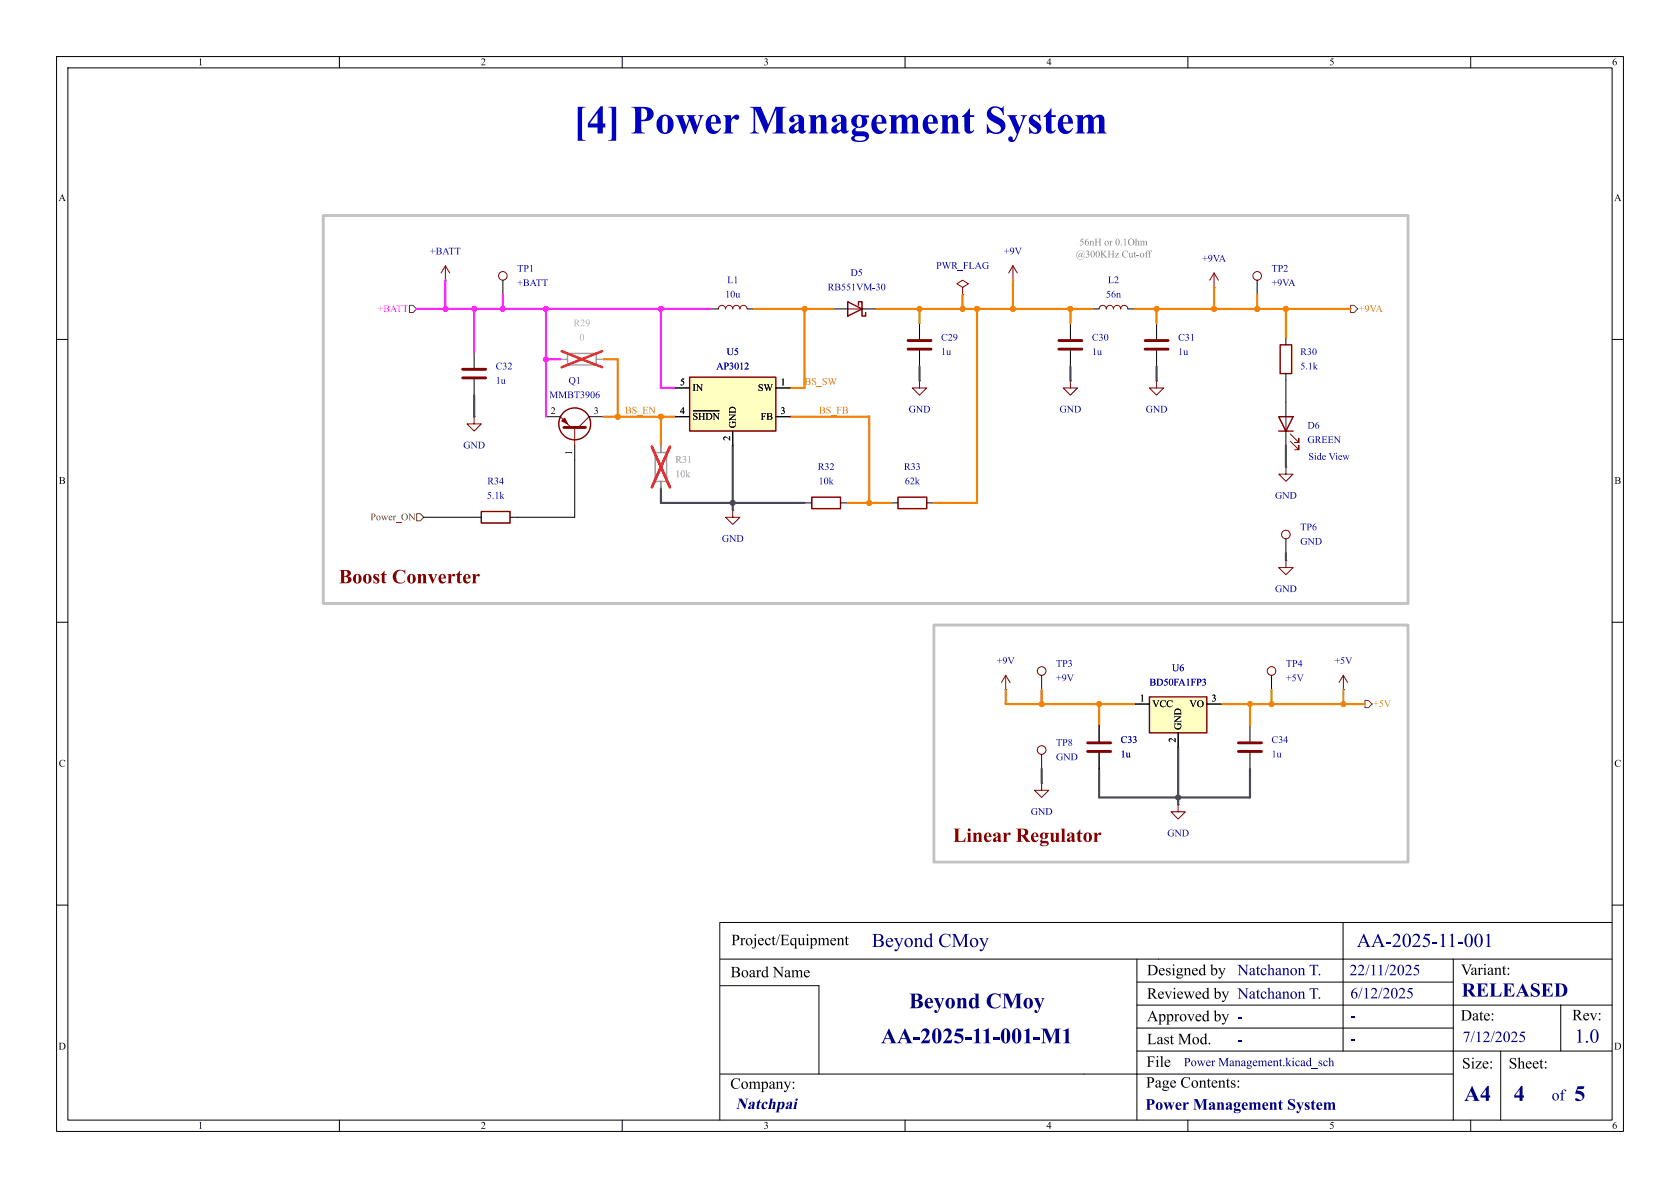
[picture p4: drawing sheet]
<svg xmlns="http://www.w3.org/2000/svg" width="297mm" height="210mm" viewBox="0 0 297 210" stroke-linecap="round" stroke-linejoin="round" font-family="sans-serif">
<g fill="none" stroke="#000" stroke-width=".18">
<path d="M10 10h277v190h-277zM12 12h273v186h-273zM60 10v2M110 10v2M160 10v2M210 10v2M260 10v2M10 60h2M285 60h2M10 110h2M285 110h2M10 160h2"/>
<path d="M127.3 174.2h17.5M127.3 169.5h17.2M127.3 163.1h157.6M144.6 169.5h112.1M201 177.7h84M201 173.6h55.9M201 169.5v28.5M237.4 169.5v16.3M275.9 177.7v8.1M285 160h2M60 198v2M110 198v2"/>
<path d="M127.3 189.9h129.6M160 198v2M201 181.7h55.9M210 198v2M260 198v2M265.3 185.8v12.2"/>
</g>
<g fill="#00007f">
<path d="M218.9 183.9h.7v.2h-.7z"/>
<path d="M238.8 183.8h.7v.2h-.7z"/>
</g>
<path d="M201 185.8h55.7" fill="none" stroke="#000" stroke-width=".18"/>
<path d="M238.8 179.7h.7v.2h-.7z" fill="#00007f"/>
<g fill="none" stroke="#000" stroke-width=".18">
<path d="M162.6 57.2v2.7M189.2 57.2v2.7M83.8 73.7h.1M83.8 62.2v2.8M83.8 67.1v2.8M96.5 73.7h2.6M101.6 78.7v2.6M104.1 73.7h2.6M162.6 67.3h.1M162.6 62v2.8M189.2 62v2.8M83.8 91.4h1.3"/>
<path d="M90.2 91.4h1.2M129.5 90.2h.1M142.2 88.9h1.3M148.6 88.9h1.3M227.3 99.1h.1M224.8 119.4v2.5M177.8 121.9h.1M127.3 163.1v34.9M144.8 174.2v15.7M237.4 163.1v6.4M256.8 169.5h28.2M256.9 169.5v28.5"/>
<path d="M256.8 185.8h28.2"/>
</g>
<g fill="none" stroke="#840000" stroke-width=".18">
<path d="M83.8 73.7v1.2h1.3l-1.3 1.3-1.3-1.3h1.3M99.1 73.7l1.9 1.9M101.6 75.6v3.1M104.1 73.7l-1.9 1.9M162.6 67.3v1.3h1.2l-1.2 1.3-1.3-1.3h1.3M129.5 90.2v1.2h1.3l-1.3 1.3-1.2-1.3h1.2M227.3 99.1v1.2h1.3l-1.3 1.3-1.2-1.3h1.2M177.8 119.4l-.8 1.3M177.8 119.4l.8 1.3M177.8 119.4v2.5"/>
<circle cx="224.8" cy="118.6" r=".76"/>
</g>
<path d="M81.8 65.3h4.1M81.8 66.8h4.1M99.7 75.6h3.8M160.5 60.2h4.1M160.5 61.7h4.1M187.2 60.2h4.1M187.2 61.7h4.1" fill="none" stroke="#840000" stroke-width=".51"/>
<g fill="none" stroke="#840000" stroke-width=".25">
<path d="M85.1 90.4h5.1v2.1h-5.1zM143.5 87.9h5.1v2h-5.1z"/>
<circle cx="101.6" cy="74.9" r="2.82"/>
</g>
<path d="M99.3 74.4l.5-.5 .5 1z" fill="#840000" stroke="#840000" stroke-width=".18"/>
<path d="M100.3 62.5h5.1v2h-5.1z" fill="none" stroke="#a1a1a1" stroke-width=".25"/>
<path d="M99.1 63.5h1.2M105.4 63.5h1.3" fill="none" stroke="#808080" stroke-width=".18"/>
<path d="M99.3 62.1l7.2 2.8M106.5 62.1l-7.2 2.8" fill="none" stroke="#e12e31" stroke-width=".46"/>
<path d="M121.9 66.7h15.3v9.5h-15.3z" fill="#ffffc2"/>
<path d="M121.9 66.7h15.3v9.5h-15.3z" fill="none" stroke="#840000" stroke-width=".25"/>
<g fill="none" stroke="#000" stroke-width=".18">
<path d="M170.2 52.1h.1M179.1 49.5h.1M119.4 68.6h2.5M119.4 73.7h2.5M122.6 72.6h4.5M129.5 76.2v2.5M137.2 68.6h2.5M137.2 73.7h2.5M189.2 67.3h.1M184.1 119.4v2.5M184.1 138.4h.1M184.1 133.4v2.5"/>
<path d="M194.3 128.3v2.8M194.3 133.1v2.8M208.3 142.2h.1"/>
</g>
<g fill="none" stroke="#840000" stroke-width=".18">
<path d="M170.2 50.8l1-.6-1-.7-1 .7 1 .6v1.3M179.1 47l-.8 1.3M179.1 47l.7 1.3M179.1 47v2.5M189.2 67.3v1.3h1.3l-1.3 1.3-1.2-1.3h1.2M184.1 138.4v1.3h1.3l-1.3 1.3-1.2-1.3h1.2M208.3 142.2v1.3h1.2l-1.2 1.3-1.3-1.3h1.3"/>
<circle cx="184.1" cy="118.6" r=".76"/>
<circle cx="184.1" cy="132.6" r=".76"/>
</g>
<path d="M192.3 131.3h4M192.3 132.8h4" fill="none" stroke="#840000" stroke-width=".51"/>
<path d="M115.8 80h2.1v5.1h-2.1z" fill="none" stroke="#a1a1a1" stroke-width=".25"/>
<path d="M116.8 78.7v1.3M116.8 85.1v1.3" fill="none" stroke="#808080" stroke-width=".18"/>
<path d="M115.2 79l3.2 7.1M118.4 79l-3.2 7.1" fill="none" stroke="#e12e31" stroke-width=".46"/>
<path d="M203.2 123.2h10.2v6.3h-10.2z" fill="#ffffc2"/>
<path d="M149.9 53.3l2.5 1.3-2.5 1.3zM151.8 54v-.7h.6v2.6h.6v-.7M226.1 73.7h2.5l-1.3 2.5zM226.1 76.2h2.5M226.3 61h2v5h-2zM158.7 87.9h5.1v2h-5.1zM203.2 123.2h10.2v6.3h-10.2z" fill="none" stroke="#840000" stroke-width=".25"/>
<g fill="none" stroke="#000" stroke-width=".18">
<path d="M78.7 49.5h.1M88.9 49.5v2.6M125.7 54.6h1.3M132.1 54.6h1.2M147.3 54.6h2.6M152.4 54.6h2.5M193 54.6h1.3M199.4 54.6h1.3M204.5 57.2v2.7M214.6 50.8h.1M222.2 49.5v2.6M227.3 59.7v1.3"/>
<path d="M119.4 68.6h2.5M119.4 73.7h2.5M122.6 72.6h4.5M129.5 76.2v2.5M137.2 68.6h2.5M137.2 73.7h2.5M204.5 67.3h.1M204.5 62v2.8M227.3 66v7.7M227.3 76.2v2.5M74.9 91.4h8.9M101.6 81.3v10.1h-10.2"/>
<path d="M157.5 88.9h1.2M163.8 88.9h1.3M227.3 82.6h.1M227.3 95.3v2.5M194.3 128.3v2.8M194.3 133.1v2.8M200.7 124.5h2.5M208.3 129.5v2.6M213.4 124.5h2.5M221 128.3v2.8M221 133.1v2.8M237.5 121.9h.1"/>
</g>
<path d="M202.4 60.2h4.1M202.4 61.7h4.1M218.9 131.3h4.1M218.9 132.8h4.1" fill="none" stroke="#840000" stroke-width=".51"/>
<g fill="none" stroke="#840000" stroke-width=".18">
<path d="M78.7 47l-.7 1.3M78.7 47l.8 1.3M78.7 47v2.5M127 54.6a.64 .64 0 0 1 .6-.6 .64 .64 0 0 1 .7 .6 .64 .64 0 0 1 .6-.6 .64 .64 0 0 1 .6 .6 .64 .64 0 0 1 .7-.6 .64 .64 0 0 1 .6 .6 .64 .64 0 0 1 .6-.6 .64 .64 0 0 1 .7 .6M149.9 54.6h2.5M194.3 54.6a.64 .64 0 0 1 .6-.6 .64 .64 0 0 1 .7 .6 .64 .64 0 0 1 .6-.6 .64 .64 0 0 1 .6 .6 .64 .64 0 0 1 .7-.6 .64 .64 0 0 1 .6 .6 .64 .64 0 0 1 .7-.6 .64 .64 0 0 1 .6 .6M214.6 48.3l-.7 1.2M214.6 48.3l.8 1.2M214.6 48.3v2.5M204.5 67.3v1.3h1.2l-1.2 1.3-1.3-1.3h1.3M227.3 73.7v2.5M228.1 78l1.5 1.5v-.8v.8h-.7"/>
<path d="M228.1 76.7l1.5 1.5v-.7v.7h-.7M227.3 82.6v1.2h1.3l-1.3 1.3-1.2-1.3h1.2M237.5 119.4l-.8 1.3M237.5 119.4l.8 1.3M237.5 119.4v2.5"/>
<circle cx="88.9" cy="48.8" r=".76"/>
<circle cx="222.2" cy="48.8" r=".76"/>
<circle cx="227.3" cy="94.5" r=".76"/>
</g>
<path d="M72.4 54h.6l.7 .6-.7 .6h-.6zM238.8 54h.6l.6 .6-.6 .6h-.6zM73.7 90.8h.6l.6 .6-.6 .7h-.6zM241.3 123.8h.6l.7 .7-.7 .6h-.6z" fill="none" stroke="#725600" stroke-width=".18"/>
<path d="M73.7 54.6h52M78.7 49.5v5.1M83.8 54.6v7.6M88.9 52.1v2.5M96.5 54.6v19.1M116.8 54.6v14h2.6M96.5 63.5h2.6" fill="none" stroke="#ff25f8" stroke-width=".38"/>
<path d="M83.8 69.9v3.8M129.5 78.7v11.5M162.6 64.8v2.5M189.2 64.8v2.5M204.5 64.8v2.5M227.3 78.7v3.9M116.8 86.4v2.5h25.4M227.3 97.8v1.3M184.1 135.9v2.5M194.3 135.9v5.1h26.7v-5.1M208.3 132.1v10.1" fill="none" stroke="#484848" stroke-width=".38"/>
<g fill="none" stroke="#f58100" stroke-width=".38">
<path d="M133.3 54.6h14M142.2 54.6v14h-2.5M154.9 54.6h38.1M162.6 54.6v2.6M170.2 52.1v2.5M172.7 54.6v34.3h-7.6M179.1 49.5v5.1M189.2 54.6v2.6M200.7 54.6h38.1M204.5 54.6v2.6M214.6 50.8v3.8M222.2 52.1v2.5"/>
<path d="M227.3 54.6v5.1M106.7 73.7h12.7M106.7 63.5h2.5v10.2M116.8 73.7v5M139.7 73.7h14v15.2M149.9 88.9h7.6M177.8 121.9v2.6h22.9M184.1 121.9v2.6M194.3 124.5v3.8"/>
</g>
<path d="M215.9 124.5h25.4M221 124.5v3.8M224.8 121.9v2.6M237.5 121.9v2.6" fill="none" stroke="#d2b100" stroke-width=".38"/>
<path d="M57.1 38.1h191.8v68.6h-191.8zM165.1 110.5h83.8v41.9h-83.8z" fill="none" stroke="#c2c2c2" stroke-width=".51"/>
<path d="M116.8 78.7v1.3M116.8 85.1v1.3" fill="none" stroke="#808080" stroke-width=".18"/>
<path d="M115.2 79l3.2 7.1M118.4 79l-3.2 7.1" fill="none" stroke="#e12e31" stroke-width=".46"/>
<g fill="#f58100" stroke="#f58100" stroke-width=".18">
<circle cx="153.7" cy="88.9" r=".46"/>
<circle cx="179.1" cy="54.6" r=".46"/>
<circle cx="172.7" cy="54.6" r=".46"/>
<circle cx="170.2" cy="54.6" r=".46"/>
<circle cx="222.2" cy="54.6" r=".46"/>
<circle cx="214.6" cy="54.6" r=".46"/>
<circle cx="227.3" cy="54.6" r=".46"/>
<circle cx="162.6" cy="54.6" r=".46"/>
<circle cx="142.2" cy="54.6" r=".46"/>
<circle cx="189.2" cy="54.6" r=".46"/>
<circle cx="204.5" cy="54.6" r=".46"/>
<circle cx="184.1" cy="124.5" r=".46"/>
<circle cx="194.3" cy="124.5" r=".46"/>
<circle cx="116.8" cy="73.7" r=".46"/>
<circle cx="109.2" cy="73.7" r=".46"/>
</g>
<g fill="#ff25f8" stroke="#ff25f8" stroke-width=".18">
<circle cx="83.8" cy="54.6" r=".46"/>
<circle cx="88.9" cy="54.6" r=".46"/>
<circle cx="78.7" cy="54.6" r=".46"/>
<circle cx="96.5" cy="54.6" r=".46"/>
<circle cx="96.5" cy="63.5" r=".46"/>
<circle cx="116.8" cy="54.6" r=".46"/>
</g>
<g fill="#484848" stroke="#484848" stroke-width=".18">
<circle cx="129.5" cy="88.9" r=".46"/>
<circle cx="208.3" cy="141" r=".46"/>
</g>
<g fill="#d2b100" stroke="#d2b100" stroke-width=".18">
<circle cx="224.8" cy="124.5" r=".46"/>
<circle cx="237.5" cy="124.5" r=".46"/>
<circle cx="221" cy="124.5" r=".46"/>
</g>
<text font-size="7.1" fill="#0000c2" x="101.4" y="25.4">[4] PowerManagementSystem</text>
<g font-size="3.9" fill="#00007f">
<text x="160.7" y="179.2">BeyondCMoy</text>
<text x="155.7" y="185.4">AA-2025-11-001-M1</text>
<text x="258.8" y="195.6">A4</text>
<text x="267.6" y="195.6">4</text>
<text x="278.3" y="195.6">5</text>
</g>
<g font-size="3.5" fill="#840000">
<text x="59.9" y="104">BoostConverter</text>
<text x="168.5" y="149.8">LinearRegulator</text>
</g>
<g font-size="3.5" fill="#00007f">
<text x="154.1" y="168.3">BeyondCMoy</text>
<text x="239.9" y="168.3">AA-2025-11-001</text>
<text x="258.4" y="177.1">RELEASED</text>
<text x="278.4" y="185.2">1.0</text>
</g>
<g font-size="2.8">
<text x="129.3" y="167.8">Project/Equipment</text>
<text x="129.2" y="173.5">BoardName</text>
<text x="202.8" y="173.1">Designedby</text>
<text x="258.3" y="173.1">Variant:</text>
<text x="202.8" y="177.3">Reviewedby NatchanonT.</text>
<text x="202.8" y="185.3">LastMod.</text>
<text x="258.2" y="181.1">Date:</text>
<text x="277.9" y="181.1">Rev:</text>
<text x="202.7" y="189.3">File</text>
<text x="258.5" y="189.6">Size:</text>
<text x="266.7" y="189.6">Sheet:</text>
<text x="129.1" y="193.2">Company:</text>
<text x="202.6" y="193">PageContents:</text>
</g>
<g font-size="2.8" fill="#00007f">
<text x="218.8" y="173.1">NatchanonT.</text>
<text x="238.6" y="173.1">22/11/2025</text>
<text x="238.7" y="177.2">6/12/2025</text>
<text x="202.8" y="181.2">Approvedby -</text>
<text x="258.6" y="184.9">7/12/2025</text>
<text x="130.1" y="196.8">Natchpai</text>
<text x="202.5" y="196.9">PowerManagementSystem</text>
<text x="274.3" y="195.2">of</text>
</g>
<text font-size="2.2" fill="#00007f" x="209.3" y="189">PowerManagement.kicad_sch</text>
<g font-size="1.8">
<text x="35" y="12">1</text>
<text x="85" y="12">2</text>
<text x="135" y="12">3</text>
<text x="185" y="12">4</text>
<text x="235" y="12">5</text>
<text x="285" y="12">6</text>
<text x="10.3" y="36">A</text>
<text x="285.3" y="36">A</text>
<text x="120.2" y="68.3">5</text>
<text x="122.4" y="69.6">IN</text>
<text x="134" y="69.6">SW</text>
<text x="138" y="68.3">1</text>
<text x="97.3" y="73.4">2</text>
<text x="105" y="73.4">3</text>
<text x="120.2" y="73.4">4</text>
<text x="122.4" y="74.6">~{SHDN}</text>
<text x="129.3" y="77.9" transform="rotate(-90 129.3 77.9)">2</text>
<text x="130.5" y="75.7" transform="rotate(-90 130.5 75.7)">GND</text>
<text x="134.5" y="74.6">FB</text>
<text x="138" y="73.4">3</text>
<text x="101.3" y="80.5" transform="rotate(-90 101.3 80.5)">1</text>
<text x="10.4" y="86">B</text>
<text x="285.4" y="86">B</text>
<text x="201.5" y="124.2">1</text>
<text x="203.7" y="125.4">VCC</text>
<text x="210.3" y="125.4">VO</text>
<text x="214.2" y="124.2">3</text>
<text x="208" y="131.3" transform="rotate(-90 208 131.3)">2</text>
<text x="209.3" y="129" transform="rotate(-90 209.3 129)">GND</text>
<text x="10.4" y="136">C</text>
<text x="285.4" y="136">C</text>
<text x="10.3" y="186">D</text>
<text x="285.3" y="186">D</text>
<text x="35" y="200">1</text>
<text x="85" y="200">2</text>
<text x="135" y="200">3</text>
<text x="185" y="200">4</text>
<text x="235" y="200">5</text>
<text x="285" y="200">6</text>
</g>
<g font-size="1.8" fill="#0000c2">
<text x="76" y="45.4">+BATT</text>
<text x="165.5" y="48">PWR_FLAG</text>
<text x="177.5" y="45.4">+9V</text>
<text x="212.5" y="46.7">+9VA</text>
<text x="91.4" y="48.5">TP1</text>
<text x="91.4" y="51">+BATT</text>
<text x="128.2" y="53.1">10u</text>
<text x="128.6" y="50.5">L1</text>
<text x="146.3" y="51.8">RB551VM-30</text>
<text x="150.4" y="49.2">D5</text>
<text x="195.5" y="53.1">56n</text>
<text x="195.9" y="50.5">L2</text>
<text x="224.8" y="48.5">TP2</text>
<text x="224.8" y="51">+9VA</text>
<text x="87.6" y="65.8">C32</text>
<text x="126.6" y="65.8">AP3012</text>
<text x="128.5" y="63.2">U5</text>
<text x="166.4" y="63.2">1u</text>
<text x="166.4" y="60.7">C29</text>
<text x="193" y="63.2">1u</text>
<text x="193" y="60.7">C30</text>
<text x="208.3" y="63.2">1u</text>
<text x="208.3" y="60.7">C31</text>
<text x="229.9" y="65.8">5.1k</text>
<text x="229.9" y="63.2">R30</text>
<text x="87.6" y="68.3">1u</text>
<text x="97.1" y="70.8">MMBT3906</text>
<text x="100.5" y="68.3">Q1</text>
<text x="160.6" y="73.4">GND</text>
<text x="187.3" y="73.4">GND</text>
<text x="202.5" y="73.4">GND</text>
<text x="231.1" y="76.2">D6</text>
<text x="81.9" y="79.7">GND</text>
<text x="144.6" y="83.5">R32</text>
<text x="159.8" y="83.5">R33</text>
<text x="231.1" y="78.8">GREEN</text>
<text x="231.3" y="81.7">SideView</text>
<text x="86.1" y="88.6">5.1k</text>
<text x="86.1" y="86.1">R34</text>
<text x="144.7" y="86.1">10k</text>
<text x="160" y="86.1">62k</text>
<text x="225.4" y="88.6">GND</text>
<text x="229.9" y="94.2">TP6</text>
<text x="127.6" y="96.2">GND</text>
<text x="229.9" y="96.7">GND</text>
<text x="225.4" y="105.1">GND</text>
<text x="176.2" y="117.8">+9V</text>
<text x="186.7" y="118.3">TP3</text>
<text x="207.2" y="119.1">U6</text>
<text x="227.3" y="118.3">TP4</text>
<text x="235.9" y="117.8">+5V</text>
<text x="186.7" y="120.9">+9V</text>
<text x="203.2" y="121.6">BD50FA1FP3</text>
<text x="227.3" y="120.9">+5V</text>
<text x="198.1" y="131.8">C33</text>
<text x="224.8" y="131.8">C34</text>
<text x="186.7" y="132.3">TP8</text>
<text x="186.7" y="134.8">GND</text>
<text x="198.1" y="134.3">1u</text>
<text x="224.8" y="134.3">1u</text>
<text x="182.2" y="144.5">GND</text>
<text x="206.4" y="148.3">GND</text>
</g>
<g font-size="1.8" fill="#848484">
<text x="190.2" y="46">@300KHzCut-off</text>
<text x="190.8" y="43.8">56nHor 0.1Ohm</text>
</g>
<text font-size="1.8" fill="#ff25f8" x="66.8" y="55.6">+BATT</text>
<g font-size="1.8" fill="#b0b0b0">
<text x="101.4" y="58.1">R29</text>
<text x="102.4" y="60.7">0</text>
<text x="119.4" y="82.3">R31</text>
<text x="119.4" y="84.8">10k</text>
</g>
<g font-size="1.8" fill="#f58100">
<text x="240.2" y="55.6">+9VA</text>
<text x="142.2" y="68.2">BS_SW</text>
<text x="110.5" y="73.3">BS_EN</text>
<text x="144.8" y="73.3">BS_FB</text>
</g>
<text font-size="1.8" fill="#725600" x="65.5" y="92.4">Power_ON</text>
<text font-size="1.8" fill="#d2b100" x="242.8" y="125.4">+5V</text>
</svg>
